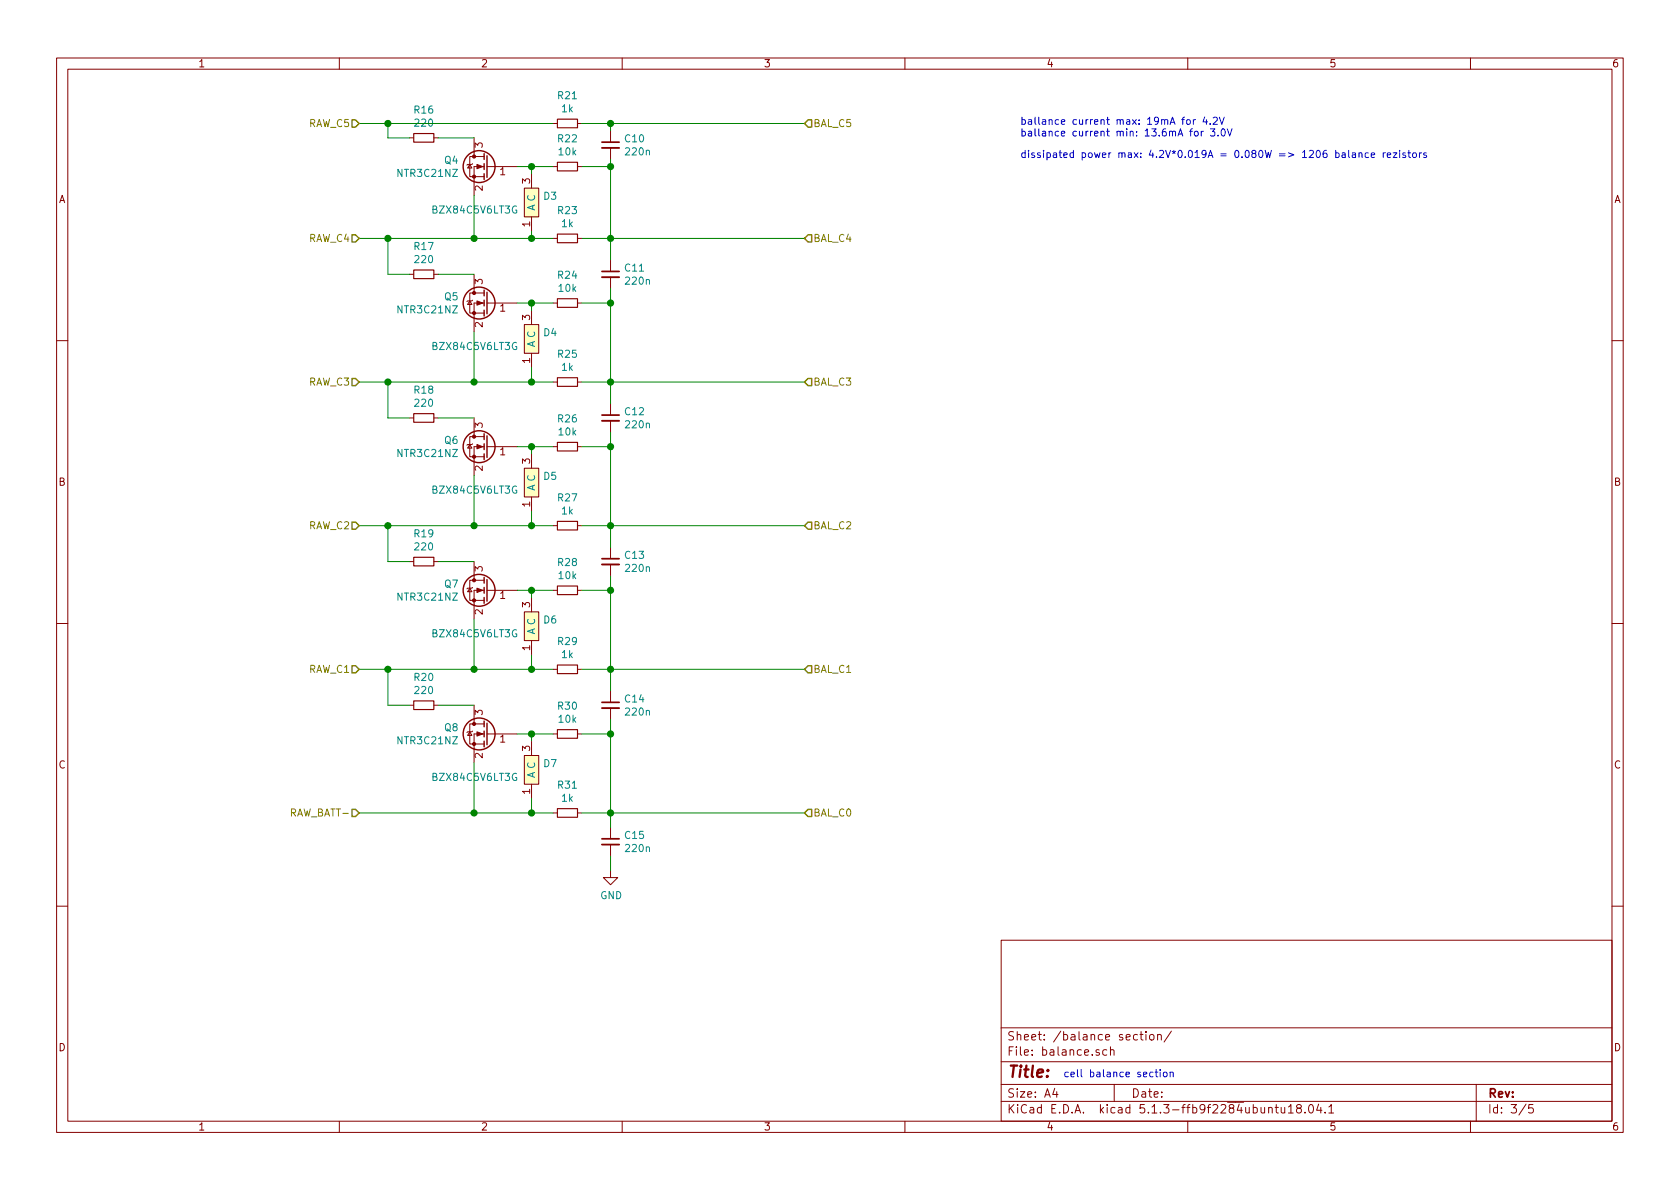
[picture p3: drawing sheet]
<svg xmlns="http://www.w3.org/2000/svg" width="297mm" height="210mm" viewBox="0 0 297 210" stroke-linecap="round" stroke-linejoin="round" font-family="sans-serif">
<g fill="none" stroke="#840000" stroke-width=".18">
<path d="M10 10.3h277v189.9h-277zM12 12.2h273v186.1h-273zM60 10.3v1.9M110 10.3v1.9M160 10.3v1.9M210 10.3v1.9M260 10.3v1.9M72.4 24.4h.8M76.7 24.4h.8M83.1 29.1l.3 .6h-.7zM83.6 29l-.2 .1h-.7l-.2 .1M83.8 27.7h-.7v3.5h2.5"/>
<path d="M83.8 24.4v3.3M83.8 27.7h1.8M85.6 29.5h-1.8v5M86.1 29.5h.2M86.4 29.5h5M92.7 33.3h2.5v5h-2.5zM94 30.7v2.6M94 38.3v2.6M97.8 29.5h.8M97.8 21.8h.8M102.1 29.5h.8M102.1 21.8h.8"/>
<path d="M107.9 23.1v2M107.9 26.2v2M72.4 48.5h.8M76.7 48.5h.8M83.1 53.2l.3 .6h-.7zM83.6 53.1l-.2 .1h-.7l-.2 .1M83.8 51.8h-.7v3.6h2.5M83.8 48.5v3.3M83.8 51.8h1.8M85.6 53.6h-1.8v5.1M86.1 53.6h.2M86.4 53.6h5"/>
<path d="M92.7 57.4h2.5v5.1h-2.5zM94 54.9v2.5M97.8 53.6h.8M97.8 42.2h.8M102.1 53.6h.8M102.1 42.2h.8M107.9 46v2M107.9 49v2M10 60.2h2M72.4 73.9h.8M76.7 73.9h.8M83.1 78.6l.3 .6h-.7z"/>
<path d="M83.6 78.5l-.2 .1h-.7l-.2 .1M83.8 77.2h-.7v3.6h2.5M83.8 73.9v3.3M83.8 77.2h1.8M85.6 79h-1.8v5.1M86.1 79h.2M86.4 79h5M94 62.5v2.5M97.8 67.6h.8M97.8 79h.8M102.1 67.6h.8M102.1 79h.8"/>
<path d="M107.9 71.4v2M107.9 74.4v2M285 60.2h2M72.4 99.3h.8M76.7 99.3h.8M83.8 99.3v3.3M92.7 82.8h2.5v5.1h-2.5zM94 80.3v2.5M94 87.9v2.5M97.8 93h.8M102.1 93h.8M107.9 96.8v2"/>
<path d="M107.9 99.8v2M10 110.3h2M83.1 104l.3 .6h-.7zM83.6 103.9l-.2 .1h-.7l-.2 .1M83.8 102.6h-.7v3.6h2.5M83.8 102.6h1.8M85.6 104.4h-1.8v5.1M86.1 104.4h.2M86.4 104.4h5M92.7 108.2h2.5v5.1h-2.5zM94 105.7v2.5M94 113.3v2.5"/>
<path d="M97.8 118.4h.8M97.8 104.4h.8M102.1 118.4h.8M102.1 104.4h.8M285 110.3h2M72.4 124.7h.8M76.7 124.7h.8M83.1 129.4l.3 .6h-.7zM83.6 129.3l-.2 .1h-.7l-.2 .1M83.8 128h-.7v3.6h2.5M83.8 128h1.8M83.8 124.7v3.3"/>
<path d="M85.6 129.8h-1.8v5.1M86.1 129.8h.2M86.4 129.8h5M92.7 133.6h2.5v5.1h-2.5zM94 131.1v2.5M94 138.7v2.5M97.8 129.8h.8M102.1 129.8h.8M107.9 122.2v2M107.9 125.2v2M97.8 143.8h.8M102.1 143.8h.8"/>
<path d="M107.9 153.9v1.3h1.3l-1.3 1.3-1.2-1.3h1.2M107.9 146.3v2M107.9 149.3v2.1M10 160.2h2M177 166.3h108v32h-108zM285 160.2h2M60 198.3v1.9M110 198.3v1.9M160 198.3v1.9M177 194.8h108M177 191.8h108M177 187.8h108"/>
<path d="M177 181.8h108M186.5 192.5l-.4 1h1M186.8 193v1M194.3 185.7l-.3-.1-.2 .2v.2l.5 .2v.3h-.5M195.7 185.7l-.4-.1-.3 .3v.6l.3 .1 .4-.1M196.3 185.7l.2-.1 .4 .1 .1 .9M196.3 185.1v1.5M197 191.8v3M201.1 183l-.4-.1-.3 .3 .1 .6 .2 .1 .4-.1M201.5 182.9h.6M201.8 182.4v1.3l.3 .2M202.6 182.4v.2"/>
<path d="M202.6 182.9v1M203.3 183.1l.3-.2 .4 .2v.5l-.1 .2-.3 .1-.3-.1zM204.7 183.1v-.1a.37 .37 0 0 1 .6 .1v.8M204.7 182.9v1M207.1 182.3l-1.3 2M210 198.3v1.9M224.3 196l.2-.2 .4 .1v.9M225.5 195.8h.5M225.7 195.3v1.3l.3 .2M226.5 195.8v.8a.37 .37 0 0 0 .7 .1M227.2 195.8v1M227.8 195.8l.4-.5v1.5"/>
<path d="M227.8 196.8h.9M229.5 196l-.3-.3 .1-.2 .2-.2 .4 .1 .2 .2-.1 .2-.6 .2a.48 .48 0 0 0-.1 .7l.2 .1 .5-.1a.48 .48 0 0 0-.1-.7h-.1M230.7 196.7v.1M231.5 195.5l.2-.2a.81 .81 0 0 1 .6 .6 .81 .81 0 0 1-.3 .8l-.1 .1a.79 .79 0 0 1-.4-1.3zM233.1 195.2l-.3 1.1h.9M233.5 195.8v1M234.3 196.7v.1M234.9 195.8l.5-.5v1.5M234.9 196.8h.9M260 198.3v1.9M261 191.8v6.5M269.8 195.2l-1.2 2"/>
<path d="M271 195.3h-.7v.7l.2-.1 .5 .1 .1 .2-.1 .5-.2 .1-.5-.1"/>
</g>
<path d="M106.4 26.2h3.1M106.4 49h3.1M106.4 74.4h3.1M106.4 99.8h3.1M106.4 125.2h3.1M106.4 149.3h3.1" fill="none" stroke="#840000" stroke-width=".33"/>
<path d="M106.4 25.1h3.1M106.4 48h3.1M106.4 73.4h3.1M106.4 98.8h3.1M106.4 124.2h3.1M106.4 148.3h3.1" fill="none" stroke="#840000" stroke-width=".3"/>
<g fill="none" stroke="#840000" stroke-width=".2">
<path d="M73.2 23.6h3.5v1.5h-3.5zM98.6 21.1h3.5v1.5h-3.5zM98.6 28.7h3.5v1.5h-3.5zM73.2 47.7h3.5v1.6h-3.5zM98.6 52.8h3.5v1.6h-3.5zM98.6 41.4h3.5v1.5h-3.5zM73.2 73.1h3.5v1.6h-3.5zM98.6 66.8h3.5v1.5h-3.5zM98.6 78.2h3.5v1.6h-3.5zM73.2 98.5h3.5v1.6h-3.5zM98.6 92.2h3.5v1.5h-3.5zM98.6 117.6h3.5v1.5h-3.5z"/>
<path d="M98.6 103.6h3.5v1.6h-3.5zM73.2 123.9h3.5v1.6h-3.5zM98.6 129h3.5v1.6h-3.5zM98.6 143h3.5v1.5h-3.5z"/>
</g>
<g fill="#ffffc2" stroke="#ffffc2" stroke-width=".18">
<path d="M92.7 133.6h2.5v5.1h-2.5z"/>
<path d="M92.7 57.4h2.5v5.1h-2.5z"/>
<path d="M92.7 33.3h2.5v5h-2.5z"/>
<path d="M92.7 108.2h2.5v5.1h-2.5z"/>
<path d="M92.7 82.8h2.5v5.1h-2.5z"/>
</g>
<g fill="none" stroke="#840000" stroke-width=".25">
<path d="M85.6 27.2v1M85.6 29v1M85.6 30.7v1M86.1 27.6v3.8M85.6 51.3v1M85.6 53.1v1M85.6 54.9v1M86.1 51.7v3.8M85.6 76.7v1M85.6 78.5v1M86.1 77.1v3.8M85.6 80.3v1"/>
<path d="M85.6 102.1v1M85.6 103.9v1M85.6 105.7v1M86.1 102.5v3.8M85.6 127.5v1M85.6 129.3v1M85.6 131.1v1M86.1 127.9v3.8"/>
<circle cx="84.7" cy="29.5" r="2.82"/>
<circle cx="84.7" cy="53.6" r="2.82"/>
<circle cx="84.7" cy="79" r="2.82"/>
<circle cx="84.7" cy="104.4" r="2.82"/>
<circle cx="84.7" cy="129.8" r="2.82"/>
</g>
<g fill="#840000" stroke="#840000" stroke-width=".18">
<path d="M84.3 129.4l1 .4-1 .4z"/>
<path d="M84.3 53.2l1 .4-1 .4z"/>
<path d="M84.3 104l1 .4-1 .4z"/>
<path d="M84.3 78.6l1 .4-1 .4z"/>
<path d="M84.3 29.1l1 .4-1 .3z"/>
<circle cx="83.8" cy="131.6" r=".28"/>
<circle cx="83.8" cy="128" r=".28"/>
<circle cx="83.8" cy="55.4" r=".28"/>
<circle cx="83.8" cy="51.8" r=".28"/>
<circle cx="83.8" cy="106.2" r=".28"/>
<circle cx="83.8" cy="102.6" r=".28"/>
<circle cx="83.8" cy="80.8" r=".28"/>
<circle cx="83.8" cy="77.2" r=".28"/>
<circle cx="83.8" cy="31.2" r=".28"/>
<circle cx="83.8" cy="27.7" r=".28"/>
</g>
<g fill="none" stroke="#008400" stroke-width=".18">
<path d="M63.5 21.8h34.3M68.6 21.8v2.6h3.8M77.5 24.4h6.3M83.8 34.5v7.7M91.4 29.5h6.4M94 29.5v1.2M102.9 21.8h39.3M102.9 29.5h5M107.9 21.8v1.3M107.9 28.2v17.8M63.5 42.2h34.3M68.6 42.2v6.3h3.8"/>
<path d="M77.5 48.5h6.3M83.8 58.7v8.9M91.4 53.6h6.4M94 40.9v1.3M94 53.6v1.3M102.9 42.2h39.3M102.9 53.6h5M107.9 51v20.4M63.5 67.6h34.3M68.6 67.6v6.3h3.8M77.5 73.9h6.3M91.4 79h6.4"/>
<path d="M94 65v2.6M94 79v1.3M102.9 67.6h39.3M102.9 79h5M107.9 76.4v20.4M63.5 93h34.3M68.6 93v6.3h3.8M77.5 99.3h6.3M83.8 84.1v8.9M94 90.4v2.6M102.9 93h39.3M63.5 118.4h34.3"/>
<path d="M68.6 118.4v6.3h3.8M83.8 109.5v8.9M91.4 104.4h6.4M94 104.4v1.3M94 115.8v2.6M102.9 104.4h5M102.9 118.4h39.3M107.9 101.8v20.4M77.5 124.7h6.3M83.8 134.9v8.9M91.4 129.8h6.4M94 129.8v1.3"/>
<path d="M102.9 129.8h5M107.9 127.2v19.1M63.5 143.8h34.3M94 141.2v2.6M102.9 143.8h39.3M107.9 151.4v2.5"/>
</g>
<path d="M62.2 21.2h.7l.6 .6-.6 .7h-.7zM142.9 21.2h.6v1.3h-.6l-.7-.7zM62.2 41.5h.7l.6 .7-.6 .6h-.7zM142.9 41.5h.6v1.3h-.6l-.7-.6zM62.2 66.9h.7l.6 .7-.6 .6h-.7zM142.9 66.9h.6v1.3h-.6l-.7-.6zM62.2 92.3h.7l.6 .7-.6 .6h-.7zM142.9 92.3h.6v1.3h-.6l-.7-.6zM62.2 117.7h.7l.6 .7-.6 .6h-.7zM142.9 117.7h.6v1.3h-.6l-.7-.6zM62.2 143.1h.7l.6 .7-.6 .6h-.7zM142.9 143.1h.6v1.3h-.6l-.7-.6z" fill="none" stroke="#848400" stroke-width=".25"/>
<g fill="none" stroke="#0000c2" stroke-width=".18">
<path d="M209.9 21.2h.3l.3 .2-.2 .5-.3 .1-.1-.1zM210.3 23.2h.5M210.8 22.8l-.3 .2v1M211 21.2v.8M211.3 23.3l.3-.1 .3 .2-.2 .6h-.3l-.2-.2zM211.4 21.2l-.4 .2M212.4 23.2v.8M212.8 23.2l-.4 .2M213 20.7l-.3 .9h.8M213.3 21.2v.8M214 21.9v.1M214 22.8h.8l-.4 .5 .4 .1-.1 .6h-.5l-.2-.1"/>
<path d="M214.5 20.8l.5-.1 .2 .1v.3v.2l-.7 .7h.7M215.4 23.9v.1M215.6 20.7l.4 1.3 .5-1.3M216 22.9l.2-.1a.67 .67 0 0 1 .5 .6 .67 .67 0 0 1-.5 .6l-.3-.4zM217 22.8l.4 1.2 .4-1.2M238.5 26.6v1.1l.1 .2M239.1 27.1h.5l.1 .8M239.7 27.3l-.5 .1-.1 .2v.2h.6M240.3 27.1l.2-.1 .3 .1v.8M240.3 27v.9M242 27.1l-.4-.1-.2 .2 .1 .6h.5M242.4 27.4l.7-.1-.1-.2-.4-.1-.2 .2 .1 .6h.5"/>
<path d="M244.6 27v.9M244.9 27l-.2 .1-.1 .1M245.3 27.4l.6-.1-.1-.2-.3-.1-.2 .2 .1 .6h.4M246.3 27h.7l-.7 .9h.7M247.5 26.6v.1M247.5 27v.9M248.5 27.1l-.3-.1-.2 .2 .1 .2 .4 .1v.3h-.5M248.9 27h.5M249.1 26.6v1.1l.3 .2M249.9 27.1l.3-.1 .2 .2-.1 .6-.3 .1-.2-.3zM251 27v.9M251.3 27l-.3 .2"/>
<path d="M252.2 27.1l-.3-.1-.2 .2 .1 .2 .4 .1v.3h-.5M204.2 189.6h.5M204.4 189.1v1.1l.3 .2M205.1 189.1v.2M205.1 189.6v.8M205.7 189.7l.2-.1 .4 .1v.5l-.1 .2h-.3l-.2-.1zM206.9 189.7l.2-.1h.3v.8M206.9 189.6v.8"/>
</g>
<g fill="#008400" stroke="#008400" stroke-width=".25">
<circle cx="108" cy="143.8" r=".51"/>
<circle cx="108" cy="93" r=".51"/>
<circle cx="108" cy="79" r=".51"/>
<circle cx="94" cy="93" r=".51"/>
<circle cx="83.8" cy="143.8" r=".51"/>
<circle cx="83.8" cy="42.2" r=".51"/>
<circle cx="68.6" cy="21.8" r=".51"/>
<circle cx="94" cy="79" r=".51"/>
<circle cx="108" cy="129.8" r=".51"/>
<circle cx="94" cy="143.8" r=".51"/>
<circle cx="108" cy="118.4" r=".51"/>
<circle cx="68.6" cy="93" r=".51"/>
<circle cx="108" cy="53.6" r=".51"/>
<circle cx="94" cy="53.6" r=".51"/>
<circle cx="108" cy="67.6" r=".51"/>
<circle cx="83.8" cy="118.4" r=".51"/>
<circle cx="94" cy="67.6" r=".51"/>
<circle cx="94" cy="118.4" r=".51"/>
<circle cx="94" cy="104.4" r=".51"/>
<circle cx="108" cy="42.2" r=".51"/>
<circle cx="108" cy="104.4" r=".51"/>
<circle cx="68.6" cy="118.4" r=".51"/>
<circle cx="108" cy="21.8" r=".51"/>
<circle cx="108" cy="29.5" r=".51"/>
<circle cx="68.6" cy="42.2" r=".51"/>
<circle cx="94" cy="29.5" r=".51"/>
<circle cx="68.6" cy="67.6" r=".51"/>
<circle cx="94" cy="42.2" r=".51"/>
<circle cx="94" cy="129.8" r=".51"/>
<circle cx="83.8" cy="67.6" r=".51"/>
<circle cx="83.8" cy="93" r=".51"/>
</g>
<text font-size="2.8" fill="#840000" x="178" y="190.5">Title:</text>
<g font-size="2.1" fill="#840000">
<text x="178" y="184">Sheet: /balance section/</text>
<text x="178" y="186.7">File: balance.sch</text>
<text x="178" y="196.9">KiCad E.D.A. kicad 5.1.3-ffb9f2284ubuntu18.04.1</text>
<text x="178" y="194.1">Size: A4</text>
<text x="200" y="194.1">Date:</text>
<text x="263" y="194.1">Rev:</text>
<text x="263" y="196.9">Id: 3/5</text>
</g>
<g font-size="1.8" fill="#840000">
<text x="35" y="11.9">1</text>
<text x="85" y="11.9">2</text>
<text x="135" y="11.9">3</text>
<text x="185" y="11.9">4</text>
<text x="235" y="11.9">5</text>
<text x="285" y="11.9">6</text>
<text x="85.3" y="26.1" transform="rotate(-90 85.3 26.1)">3</text>
<text x="10.4" y="35.9">A</text>
<text x="85.3" y="33.8" transform="rotate(-90 85.3 33.8)">2</text>
<text x="88.4" y="31">1</text>
<text x="93.7" y="32.5" transform="rotate(-90 93.7 32.5)">3</text>
<text x="285.4" y="35.9">A</text>
<text x="93.7" y="40.1" transform="rotate(-90 93.7 40.1)">1</text>
<text x="85.3" y="50.3" transform="rotate(-90 85.3 50.3)">3</text>
<text x="85.3" y="57.9" transform="rotate(-90 85.3 57.9)">2</text>
<text x="88.4" y="55.1">1</text>
<text x="93.7" y="56.6" transform="rotate(-90 93.7 56.6)">3</text>
<text x="93.7" y="64.2" transform="rotate(-90 93.7 64.2)">1</text>
<text x="85.3" y="75.7" transform="rotate(-90 85.3 75.7)">3</text>
<text x="85.3" y="83.3" transform="rotate(-90 85.3 83.3)">2</text>
<text x="88.4" y="80.5">1</text>
<text x="93.7" y="82" transform="rotate(-90 93.7 82)">3</text>
<text x="10.4" y="85.9">B</text>
<text x="93.7" y="89.6" transform="rotate(-90 93.7 89.6)">1</text>
<text x="285.4" y="85.9">B</text>
<text x="85.3" y="101.1" transform="rotate(-90 85.3 101.1)">3</text>
<text x="88.4" y="105.9">1</text>
<text x="93.7" y="107.4" transform="rotate(-90 93.7 107.4)">3</text>
<text x="85.3" y="108.7" transform="rotate(-90 85.3 108.7)">2</text>
<text x="93.7" y="115" transform="rotate(-90 93.7 115)">1</text>
<text x="85.3" y="126.5" transform="rotate(-90 85.3 126.5)">3</text>
<text x="88.4" y="131.3">1</text>
<text x="10.4" y="135.9">C</text>
<text x="85.3" y="134.1" transform="rotate(-90 85.3 134.1)">2</text>
<text x="93.7" y="132.8" transform="rotate(-90 93.7 132.8)">3</text>
<text x="285.4" y="135.9">C</text>
<text x="93.7" y="140.4" transform="rotate(-90 93.7 140.4)">1</text>
<text x="10.4" y="185.9">D</text>
<text x="285.4" y="185.9">D</text>
<text x="35" y="199.9">1</text>
<text x="85" y="199.9">2</text>
<text x="135" y="199.9">3</text>
<text x="185" y="199.9">4</text>
<text x="235" y="199.9">5</text>
<text x="285" y="199.9">6</text>
</g>
<g font-size="1.8" fill="#008484">
<text x="98.7" y="17.5">R21</text>
<text x="73.3" y="20.1">R16</text>
<text x="73.5" y="22.4">220</text>
<text x="99.4" y="19.9">1k</text>
<text x="78.6" y="29">Q4</text>
<text x="98.7" y="25.2">R22</text>
<text x="98.9" y="27.5">10k</text>
<text x="110.6" y="25.2">C10</text>
<text x="110.7" y="27.5">220n</text>
<text x="70.5" y="31.3">NTR3C21NZ</text>
<text x="96.2" y="35.3">D3</text>
<text x="76.7" y="37.8">BZX84C5V6LT3G</text>
<text x="94.6" y="37.3" transform="rotate(-90 94.6 37.3)">A C</text>
<text x="98.7" y="37.9">R23</text>
<text x="99.4" y="40.2">1k</text>
<text x="73.3" y="44.2">R17</text>
<text x="73.5" y="46.5">220</text>
<text x="78.6" y="53.1">Q5</text>
<text x="98.7" y="49.3">R24</text>
<text x="98.9" y="51.6">10k</text>
<text x="110.6" y="48">C11</text>
<text x="110.7" y="50.3">220n</text>
<text x="70.5" y="55.4">NTR3C21NZ</text>
<text x="96.2" y="59.5">D4</text>
<text x="76.7" y="61.9">BZX84C5V6LT3G</text>
<text x="94.6" y="61.5" transform="rotate(-90 94.6 61.5)">A C</text>
<text x="98.7" y="63.3">R25</text>
<text x="99.4" y="65.6">1k</text>
<text x="73.3" y="69.6">R18</text>
<text x="73.5" y="71.9">220</text>
<text x="98.7" y="74.7">R26</text>
<text x="98.9" y="77">10k</text>
<text x="110.6" y="73.4">C12</text>
<text x="110.7" y="75.7">220n</text>
<text x="70.5" y="80.8">NTR3C21NZ</text>
<text x="78.6" y="78.5">Q6</text>
<text x="76.7" y="87.3">BZX84C5V6LT3G</text>
<text x="94.6" y="86.9" transform="rotate(-90 94.6 86.9)">A C</text>
<text x="96.2" y="84.9">D5</text>
<text x="98.7" y="88.7">R27</text>
<text x="73.3" y="95">R19</text>
<text x="99.4" y="91">1k</text>
<text x="73.5" y="97.3">220</text>
<text x="98.7" y="100.1">R28</text>
<text x="110.6" y="98.8">C13</text>
<text x="110.7" y="101.1">220n</text>
<text x="70.5" y="106.2">NTR3C21NZ</text>
<text x="78.6" y="103.9">Q7</text>
<text x="98.9" y="102.4">10k</text>
<text x="76.7" y="112.7">BZX84C5V6LT3G</text>
<text x="94.6" y="112.3" transform="rotate(-90 94.6 112.3)">A C</text>
<text x="96.2" y="110.3">D6</text>
<text x="98.7" y="114.1">R29</text>
<text x="99.4" y="116.4">1k</text>
<text x="73.3" y="120.4">R20</text>
<text x="73.5" y="122.7">220</text>
<text x="98.7" y="125.5">R30</text>
<text x="110.6" y="124.2">C14</text>
<text x="70.5" y="131.6">NTR3C21NZ</text>
<text x="78.6" y="129.3">Q8</text>
<text x="98.9" y="127.8">10k</text>
<text x="110.7" y="126.5">220n</text>
<text x="94.6" y="137.7" transform="rotate(-90 94.6 137.7)">A C</text>
<text x="96.2" y="135.7">D7</text>
<text x="76.7" y="138.1">BZX84C5V6LT3G</text>
<text x="98.7" y="139.5">R31</text>
<text x="99.4" y="141.8">1k</text>
<text x="110.6" y="148.4">C15</text>
<text x="110.7" y="150.7">220n</text>
<text x="106.1" y="159">GND</text>
</g>
<g font-size="1.8" fill="#848400">
<text x="54.5" y="22.5">RAW_C5</text>
<text x="143.8" y="22.5">BAL_C5</text>
<text x="54.5" y="42.8">RAW_C4</text>
<text x="143.8" y="42.8">BAL_C4</text>
<text x="54.5" y="68.2">RAW_C3</text>
<text x="143.8" y="68.2">BAL_C3</text>
<text x="54.5" y="93.6">RAW_C2</text>
<text x="143.8" y="93.6">BAL_C2</text>
<text x="54.5" y="119">RAW_C1</text>
<text x="143.8" y="119">BAL_C1</text>
<text x="51.5" y="144.4">RAW_BATT-</text>
<text x="143.8" y="144.4">BAL_C0</text>
</g>
<g font-size="1.8" fill="#0000c2">
<text x="180.3" y="22.1">ballance current max: 19mA for 4.2V</text>
<text x="180.3" y="27.9">dissipated power max: 4.2V*0.019A = 0.080W =&gt; 1206 balance rezistors</text>
<text x="180.3" y="24.1">ballance current min: 13.6mA for 3.0V</text>
<text x="188" y="190.5">cell balance section</text>
</g>
</svg>
